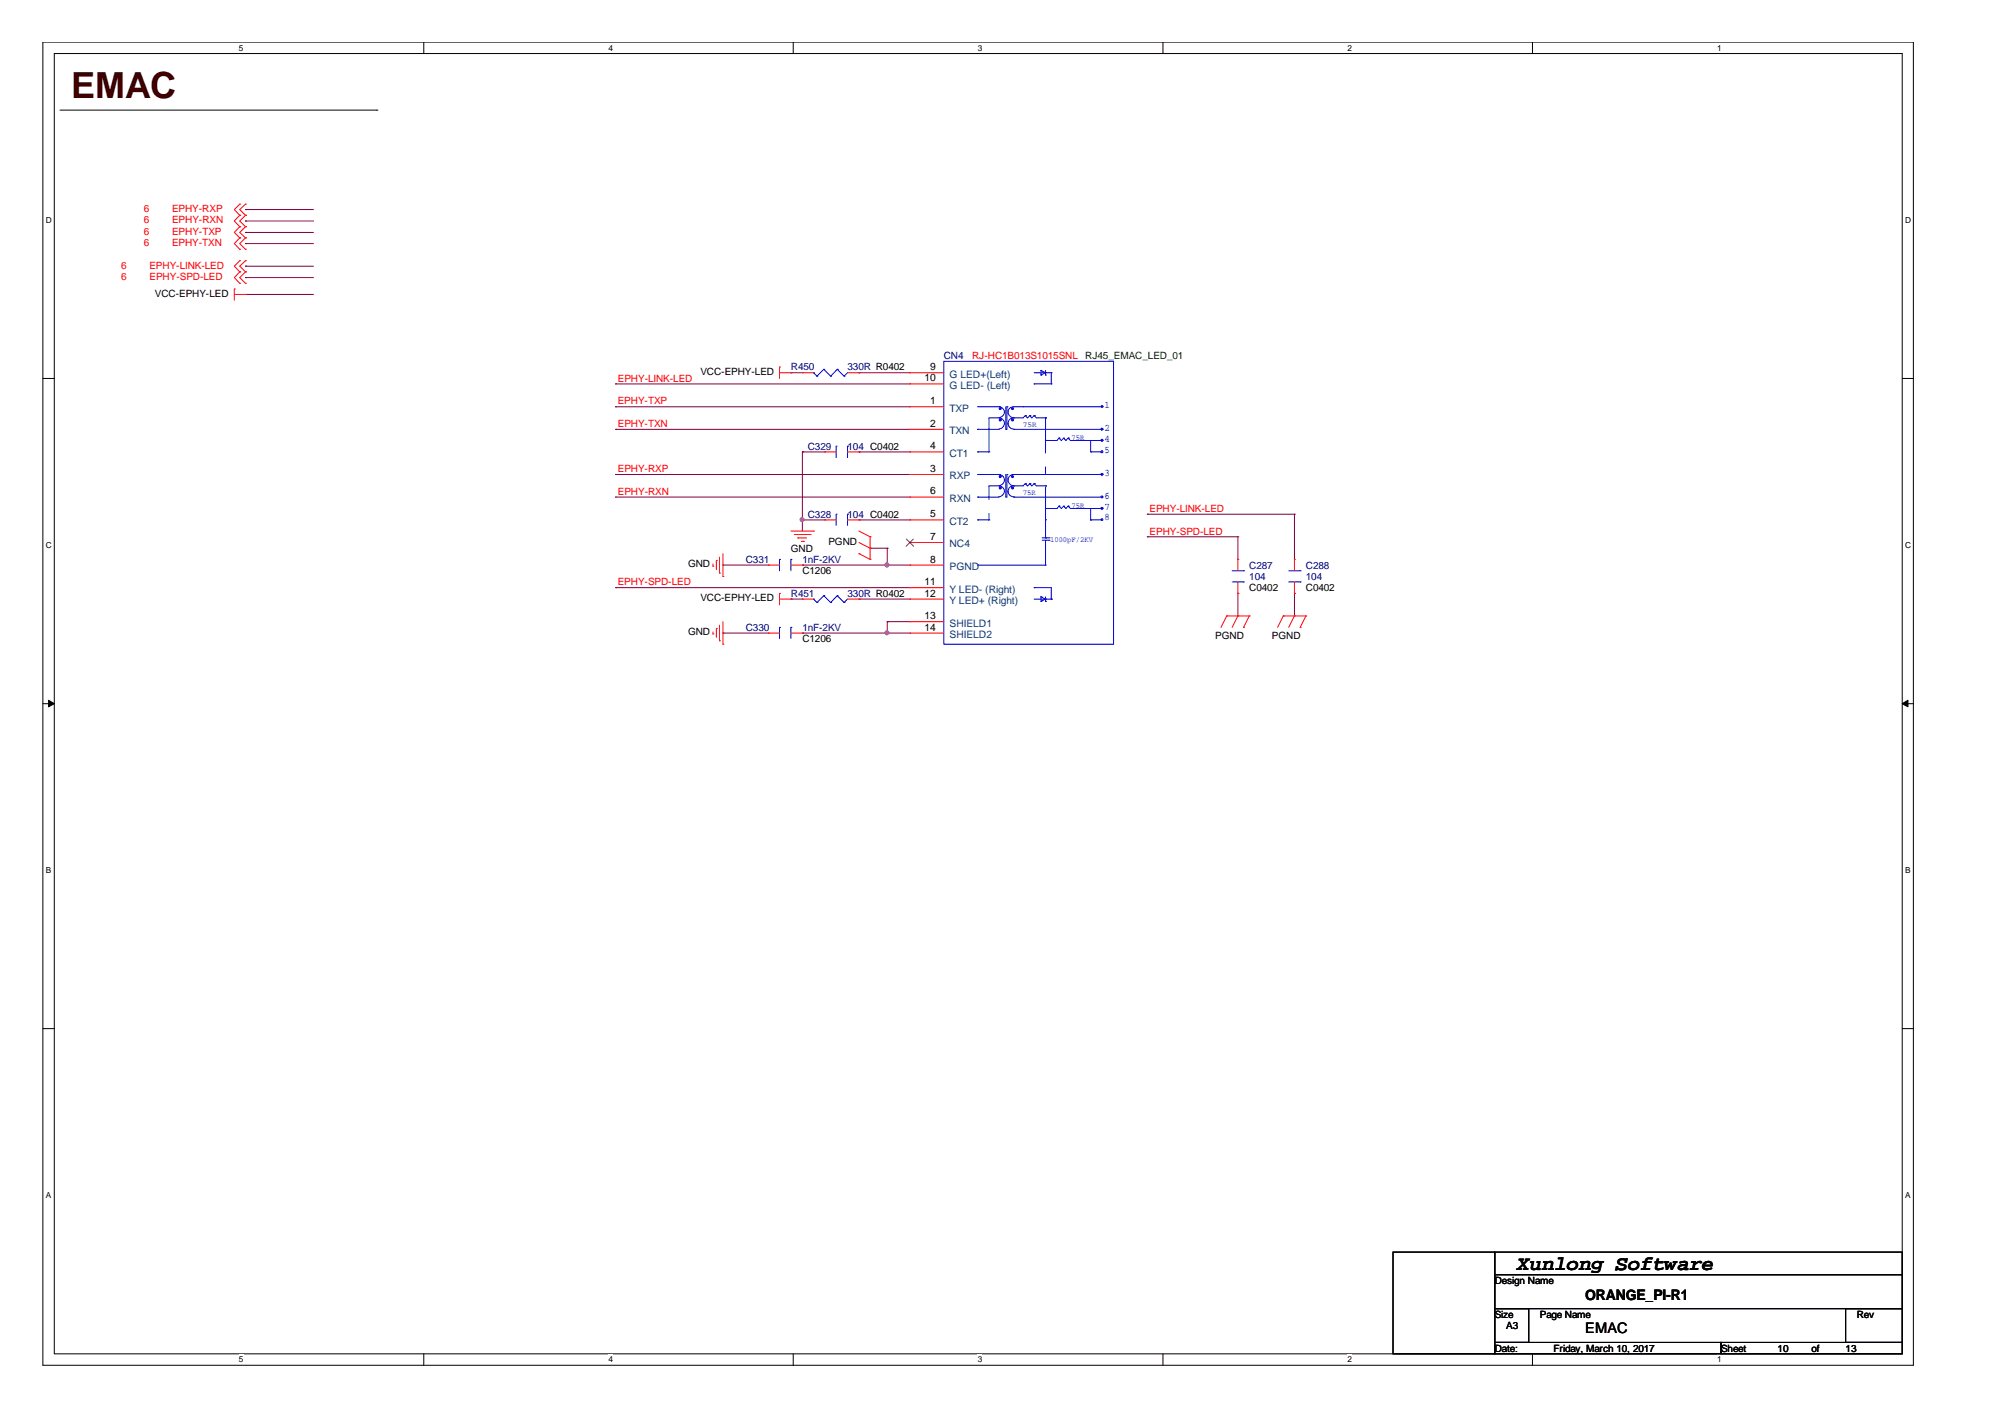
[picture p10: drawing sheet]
<svg xmlns="http://www.w3.org/2000/svg" width="297mm" height="210mm" viewBox="0 0 297 210" stroke-linecap="round" stroke-linejoin="round" font-family="sans-serif">
<path d="M6.3 6.2h277.2v196h-277.2zM8 7.9h273.8v192.6h-273.8z" fill="none" stroke="#000" stroke-width=".15"/>
<g fill="#fff">
<path d="M35.4 6.4h.6v1.4h-.6z"/>
<path d="M35.4 200.7h.6v1.4h-.6z"/>
</g>
<path d="M62.8 6.2v1.7M62.8 200.5v1.7" fill="none" stroke="#000" stroke-width=".15"/>
<g fill="#fff">
<path d="M90.1 6.4h.7v1.4h-.7z"/>
<path d="M90.1 200.7h.7v1.4h-.7z"/>
</g>
<path d="M117.5 6.2v1.7M117.5 200.5v1.7" fill="none" stroke="#000" stroke-width=".15"/>
<g fill="#fff">
<path d="M144.9 6.4h.6v1.4h-.6z"/>
<path d="M144.9 200.7h.6v1.4h-.6z"/>
</g>
<path d="M172.3 6.2v1.7M172.3 200.5v1.7" fill="none" stroke="#000" stroke-width=".15"/>
<g fill="#fff">
<path d="M199.6 6.4h.7v1.4h-.7z"/>
<path d="M199.6 200.7h.7v1.4h-.7z"/>
</g>
<path d="M227 6.2v1.7M227 200.5v1.7" fill="none" stroke="#000" stroke-width=".15"/>
<g fill="#fff">
<path d="M254.4 6.4h.6v1.4h-.6z"/>
<path d="M254.4 200.7h.6v1.4h-.6z"/>
<path d="M6.8 31.9h.8v1.4h-.8z"/>
<path d="M282.2 31.9h.9v1.4h-.9z"/>
<path d="M6.8 80.1h.8v1.4h-.8z"/>
<path d="M282.2 80.1h.9v1.4h-.9z"/>
</g>
<path d="M6.3 56.1h1.7M281.8 56.1h1.7" fill="none" stroke="#000" stroke-width=".15"/>
<g fill="#fff">
<path d="M6.8 128.2h.7v1.4h-.7z"/>
<path d="M282.2 128.2h.8v1.4h-.8z"/>
</g>
<path d="M6.3 104.2h1.7M281.8 104.2h1.7" fill="none" stroke="#000" stroke-width=".15"/>
<g fill="#000" stroke="#000" stroke-width=".15">
<path d="M7.2 103.7l.8 .5-.8 .5z" fill-rule="evenodd"/>
<path d="M281.8 104.2l.9-.5v1z" fill-rule="evenodd"/>
</g>
<g fill="#fff">
<path d="M6.8 176.4h.7v1.4h-.7z"/>
<path d="M282.2 176.4h.8v1.4h-.8z"/>
</g>
<path d="M8.9 16.3h46.9M55.8 16.3h.1M6.3 152.4h1.7M281.8 152.4h1.7M206.4 185.5h15v15h-15zM221.4 185.5h60.4v3.3h-60.4zM221.4 188.8h60.4v5.1h-60.4zM221.4 193.9h5.1v5h-5.1zM221.4 198.9h33.6v1.6h-33.6zM255 198.9h26.8v1.6h-26.8zM273.4 193.9h8.4v5h-8.4z" fill="none" stroke="#000" stroke-width=".15"/>
<g fill="none" stroke="#800040" stroke-width=".15">
<path d="M36.4 31h.1M36.4 39.4h.1M36.4 34.4h.1M36.4 32.7h.1M36.4 36.1h.1M36.4 31h10M36.4 39.4h10M36.4 34.4h10M36.4 32.7h10M36.4 36.1h10M36.4 41.1h.1M36.4 43.6h.1"/>
<path d="M36.4 41.1h10M36.4 43.6h10M91.2 56.9h.1M91.2 56.9h43.6M117.2 55.2h.1M117.2 55.2h1.7M127.3 55.2h.1M127.3 55.2h7.5M91.2 60.3h.1M91.2 63.6h.1M91.2 70.3h.1M91.2 73.6h.1"/>
<path d="M91.2 60.3h43.6M91.2 63.6h43.6M91.2 70.3h43.6M91.2 73.6h43.6M118.9 77h.1M118.9 66.9h.1M118.9 66.9v11.8M118.9 77h3.3M118.9 66.9h3.3M127.3 77h.1M127.3 66.9h.1M127.3 77h7.5"/>
<path d="M127.3 66.9h7.5M170 79.5h.1M170 76.2h.1M170 79.5h13.4M170 76.2h21.8M183.4 79.5h.1M183.4 79.5v3.4M191.8 76.2h.1M191.8 76.2v6.7M91.2 87.1h.1M91.2 87.1h43.6M107.1 93.8h.1"/>
<path d="M107.1 83.7h.1M107.1 93.8h6.7M107.1 83.7h6.7M117.2 88.7h.1M117.2 88.7h1.7M118.9 83.7h.1M118.9 93.8h.1M118.9 93.8h15.9M118.9 83.7h15.9M127.3 88.7h.1M127.3 88.7h7.5M128.9 81.2h.1"/>
<path d="M128.9 81.2h2.5M131.4 93.8h.1M131.4 92.1h.1M131.4 81.2h.1M131.4 83.7h.1M131.4 92.1h3.4M131.4 81.2v2.5M131.4 92.1v1.7M183.4 87.9h.1M183.4 87.9v3.3M191.8 87.9h.1M191.8 87.9v3.3"/>
</g>
<g fill="#f0f" stroke="#f0f" stroke-width=".15">
<circle cx="118.8" cy="77" r=".3"/>
<circle cx="131.4" cy="83.7" r=".31"/>
<circle cx="131.4" cy="93.7" r=".3"/>
</g>
<g fill="none" stroke="#f00" stroke-width=".15">
<path d="M35.5 38.6h.1M35.5 31.9h.1M35.5 30.2h.1M35.5 33.6h.1M35.5 35.2h.1M35.5 36.9h.1M35.5 38.6l-.8 .8 .8 .9M35.5 30.2l-.8 .8 .8 .9M35.5 31.9l-.8 .8 .8 .9M35.5 33.6l-.8 .8 .8 .8M35.5 35.2l-.8 .9 .8 .8M36.4 38.6h.1"/>
<path d="M36.4 31.9h.1M36.4 30.2h.1M36.4 33.6h.1M36.4 35.2h.1M36.4 36.9h.1M36.4 38.6l-.9 .8 .9 .9M36.4 30.2l-.9 .8 .9 .9M36.4 31.9l-.9 .8 .9 .9M36.4 33.6l-.9 .8 .9 .8M36.4 35.2l-.9 .9 .9 .8M34.7 42.8h.1M34.7 43.6h1.7"/>
<path d="M34.7 42.8v1.7M35.5 42h.1M35.5 40.3h.1M35.5 40.3l-.8 .8 .8 .9M36.4 43.6h.1M36.4 42h.1M36.4 40.3h.1M36.4 40.3l-.9 .8 .9 .9M115.5 54.4h.1M115.5 55.2h1.7M115.5 54.4v1.7M117.2 55.2h.1"/>
<path d="M118.9 55.2h.1M118.9 55.2h1.6M125.6 55.2h1.7M127.3 55.2h.1M134.8 55.2h.1M134.8 56.9h.1M134.8 55.2h5M134.8 56.9h5M117.2 78.7h3.3M117.7 79.2h2.3M118.2 79.7h.1M118.2 79.7h1.3"/>
<path d="M120 79.2h.1M120.5 78.7h.1M122.2 77h.1M122.2 66.9h.1M122.2 77h1.7M122.2 66.9h1.7M125.6 77h1.7M125.6 66.9h1.7M127.3 77h.1M127.3 66.9h.1M127.3 78.7l1.6 .8M128.9 79.5h.1"/>
<path d="M128.9 79.5v3.4M134.8 60.3h.1M134.8 63.6h.1M134.8 66.9h.1M134.8 73.6h.1M134.8 70.3h.1M134.8 77h.1M134.8 77h5M134.8 66.9h5M134.8 60.3h5M134.8 63.6h5M134.8 73.6h5"/>
<path d="M134.8 70.3h5M105.6 93.9h.1M105.6 83.9h.1M105.6 83.5v.4M105.6 93.6v.3M106.1 93.1h.1M106.1 83h.1M106.1 83v1.4M106.1 93.1v1.3M106.6 94.9h.1M106.6 84.9h.1M106.6 82.5v2.4"/>
<path d="M106.6 92.6v2.3M107.1 95.4h.1M107.1 85.4h.1M107.1 82v3.4M107.1 92.1v3.3M113.8 83.7h.1M113.8 93.8h.1M113.8 83.7h1.7M113.8 93.8h1.7M115.5 87.9h.1M115.5 87.9v1.7M115.5 88.7h1.7"/>
<path d="M117.2 88.7h.1M117.2 83.7h1.7M117.2 93.8h1.7M118.7 80.2h.3M118.9 83.7h.1M118.9 88.7h.1M118.9 93.8h.1M118.9 88.7h1.6M119 80.2h.1M125.6 88.7h1.7M127.3 82h.1M127.3 88.7h.1"/>
<path d="M127.3 82l1.6 .9M127.3 80.4l1.6 .8M128.9 82.9h.1M128.9 81.2h.1M134.8 80.4h.1M134.8 83.7h.1M134.8 87.1h.1M134.8 88.7h.1M134.8 92.1h.1M134.8 93.8h.1M134.8 88.7h5M134.8 83.7h5"/>
<path d="M134.8 80.4h5M134.8 87.1h5M134.8 92.1h5M134.8 93.8h5M181.7 91.2h.1M181.7 91.2l-.8 1.7M181.7 91.2h3.4M183.4 91.2h.1M183.4 87.9h.1M183.4 82.9h.1M183.4 91.2l-.9 1.7M183.4 82.9v1.7"/>
<path d="M183.4 86.2v1.7M184.2 92.9h.1M185.1 91.2h.1M185.1 91.2l-.9 1.7M190.1 91.2h.1M190.1 91.2h3.4M190.1 91.2l-.8 1.7M191.8 91.2h.1M191.8 87.9h.1M191.8 82.9h.1M191.8 91.2l-.9 1.7M191.8 82.9v1.7"/>
<path d="M191.8 86.2v1.7M192.6 92.9h.1M193.5 91.2h.1M193.5 91.2l-.9 1.7"/>
</g>
<g fill="none" stroke="#00f" stroke-width=".15">
<path d="M120.5 55.2h.1M120.5 55.2l.5 .5M121 55.7h.1M122 54.7h.1M122 54.7l1.1 1M122 54.7l-1 1M123.1 55.7h.1M124 54.7h.1M124 54.7l1.1 1M124 54.7l-.9 1M125.1 55.7h.1M125.6 55.2l-.5 .5"/>
<path d="M139.8 53.5h25.2v41.9h-25.2zM153.2 56.9h.1M153.2 55.2h2.5M153.2 56.9h2.5M154.2 55.6h.1M154.2 54.9h.1M154.2 54.9v.7M154.2 54.9l.7 .3M154.9 55.2h.1M154.9 55.6h.1M154.9 54.9v.7M154.9 55.2l-.7 .4"/>
<path d="M155.7 55.2h.1M155.7 56.9h.1M155.7 55.2v1.7M123.9 76.2h.1M123.9 66.1h.1M123.9 66.1v1.7M123.9 76.2v1.6M125.6 76.2h.1M125.6 66.1h.1M125.6 66.1v1.7M125.6 76.2v1.6M144.8 63.6h.1"/>
<path d="M144.8 66.9h.1M144.8 77h.1M144.8 73.6h.1M144.8 63.6h3.2M144.8 60.3h3.2M144.8 66.9h1.7M144.8 77h1.7M144.8 70.3h3.2M144.8 73.6h3.2M146.5 61.9h1.5M146.5 72h1.5M148 61.9a.83 .83 0 0 1 .8 .8 .83 .83 0 0 1-.8 .9"/>
<path d="M148 60.3a.8 .8 0 0 1 .8 .8 .8 .8 0 0 1-.8 .8M148 72a.8 .8 0 0 1 .8 .8 .8 .8 0 0 1-.8 .8M148 70.3a.83 .83 0 0 1 .8 .8 .83 .83 0 0 1-.8 .8M148 61.9h.1M148 60.3h.1M148 70.3h.1M148 72h.1M149 63.6h.1M149 73.6h.1M149 60.3v3.3M149 70.3v3.3M149.2 60.3h.1"/>
<path d="M149.2 70.3h.1M149.2 60.3v3.3M149.2 70.3v3.3M150.2 60.3a.8 .8 0 0 0-.8 .8 .8 .8 0 0 0 .8 .8M150.2 61.9a.83 .83 0 0 0-.8 .8 .83 .83 0 0 0 .8 .9M150.2 70.3a.83 .83 0 0 0-.8 .8 .83 .83 0 0 0 .8 .8M150.2 72a.8 .8 0 0 0-.8 .8 .8 .8 0 0 0 .8 .8M150.2 61.9h.1M150.2 63.6h.1M150.2 72h.1M150.2 73.6h.1M150.2 63.6h13.1"/>
<path d="M150.2 60.3h13.1M150.2 70.3h13.1M150.2 73.6h13.1M151.6 60.3h.1M151.6 70.3h.1M151.9 61.6h.1M151.9 71.6h.1M151.9 61.6l-.3 .3h-1.4M151.9 61.6l.3 .3 .4-.3M151.9 71.6l.3 .4 .4-.4M151.9 71.6l-.3 .4h-1.4M152.6 61.6h.1"/>
<path d="M152.6 71.6h.1M152.6 61.6l.3 .3 .3-.3M152.6 71.6l.3 .4 .3-.4M153.2 61.6h.1M153.2 71.6h.1M153.2 61.6l.3 .3h1.4M153.2 71.6l.3 .4h1.4M154.4 79.7h1M154.9 79.7h.1M154.9 61.9h.1M154.9 65.2h.1M154.9 72h.1"/>
<path d="M154.9 75.3h.1M154.9 76.8v2.9M155.4 79.7h.1M156.9 64.9h.1M156.9 75h.1M156.9 64.9l-.3 .3h-1.7M156.9 64.9l.3 .3 .4-.3M156.9 75l.3 .3 .4-.3M156.9 75l-.3 .3h-1.7M157.6 64.9h.1M157.6 75h.1M157.6 64.9l.3 .3 .3-.3"/>
<path d="M157.6 75l.3 .3 .3-.3M158.2 64.9h.1M158.2 75h.1M158.2 64.9l.4 .3h4.7M158.2 75l.4 .3h4.7M161.6 66.9h.1M161.6 65.2h.1M161.6 75.3h.1M161.6 77h.1M161.6 66.9h1.7M161.6 65.2v1.7M161.6 75.3v1.7"/>
<path d="M161.6 77h1.7M163.1 60.1l.3 .1-.2 .1zM163.1 63.5h.3v.2h-.3zM163.1 65.1h.3v.2h-.3zM163.1 66.8h.3v.2h-.3zM163.1 75.2h.3v.2h-.3zM163.1 70.1h.3v.3h-.3zM163.1 76.9l.3 .1-.2 .1zM163.1 73.5h.3v.2h-.3zM163.3 63.6h.1M163.3 60.3h.1M163.3 65.2h.1"/>
<path d="M163.3 75.3h.1M163.3 73.6h.1M163.3 70.3h.1M115.5 82.9h.1M115.5 92.9h.1M115.5 82.9v1.7M115.5 92.9v1.7M117.2 82.9h.1M117.2 92.9h.1M117.2 82.9v1.7M117.2 92.9v1.7M120.5 88.7h.1"/>
<path d="M120.5 88.7l.5 .6M121 89.3h.1M122 88.2h.1M122 88.2l1.1 1.1M122 88.2l-1 1.1M123.1 89.3h.1M124 88.2h.1M124 88.2l1.1 1.1M124 88.2l-.9 1.1M125.1 89.3h.1M125.6 88.7l-.5 .6M144.8 83.7h.1"/>
<path d="M144.8 83.7h10.1M153.2 87.1h.1M153.2 87.1h2.5v1.6M153.2 88.7h2.5M154.2 88.4h.1M154.2 89.1h.1M154.2 88.4v.7M154.2 88.4l.7 .3M154.4 80h1M154.9 83.7h.1M154.9 88.7h.1M154.9 89.1h.1"/>
<path d="M154.9 80v3.7M154.9 88.4v.7M154.9 88.7l-.7 .4M155.4 80h.1M155.7 88.7h.1M182.5 86.2h1.7M182.5 84.6h1.7M184.2 86.2h.1M184.2 84.6h.1M190.9 86.2h1.7M190.9 84.6h1.7M192.6 86.2h.1"/>
<path d="M192.6 84.6h.1"/>
</g>
<g fill="#00f" stroke="#00f" stroke-width=".15">
<path d="M148.1 62.1h.2v.2h-.2z" fill-rule="evenodd"/>
<path d="M149.9 62.1h.2v.2h-.2z" fill-rule="evenodd"/>
<path d="M149.9 60.4h.2v.2h-.2z" fill-rule="evenodd"/>
<path d="M148.1 60.4h.2v.2h-.2z" fill-rule="evenodd"/>
<path d="M148.1 72.2h.2v.2h-.2z" fill-rule="evenodd"/>
<path d="M149.9 72.2h.2v.2h-.2z" fill-rule="evenodd"/>
<path d="M148.1 70.5h.2v.2h-.2z" fill-rule="evenodd"/>
<path d="M149.9 70.5h.2v.2h-.2z" fill-rule="evenodd"/>
</g>
<path d="M146.5 61.9v5M146.5 66.9h.1M154.9 65.2v-3.3M154.9 61.9h.1" fill="none" stroke="#00f" stroke-width=".15" stroke-dasharray="6.1 6.1 0 6.1"/>
<path d="M146.5 72v5M146.5 77h.1M154.9 65.1v11.9M154.9 77h.1M154.9 75.3v-3.3M154.9 72h.1" fill="none" stroke="#00f" stroke-width=".15" stroke-dasharray="2 2 1 2 1"/>
<path d="M134.3 79.9l1 1M135.3 79.9l-1.1 1" fill="none" stroke="#804000" stroke-width=".15"/>
<text font-size="5.3" fill="#400000" x="10.5" y="14.5">EMAC</text>
<text font-size="3" x="224.8" y="188.1">Xunlong Software</text>
<g font-size="2.2">
<text x="234.9" y="197.5">EMAC</text>
<text x="234.9" y="192.5">ORANGE_PI-R1</text>
</g>
<g font-size="1.5" fill="#f00">
<text x="21.3" y="31.4">6</text>
<text x="21.3" y="33.1">6</text>
<text x="21.3" y="34.8">6</text>
<text x="25.5" y="31.4">EPHY-RXP</text>
<text x="25.5" y="33.1">EPHY-RXN</text>
<text x="25.5" y="34.8">EPHY-TXP</text>
<text x="17.9" y="41.5">6</text>
<text x="17.9" y="39.8">6</text>
<text x="21.3" y="36.5">6</text>
<text x="22.1" y="41.5">EPHY-SPD-LED</text>
<text x="22.1" y="39.8">EPHY-LINK-LED</text>
<text x="25.5" y="36.5">EPHY-TXN</text>
<text x="144" y="53.2">RJ-HC1B013S1015SNL</text>
<text x="91.5" y="59.9">EPHY-TXP</text>
<text x="91.5" y="56.5">EPHY-LINK-LED</text>
<text x="91.5" y="63.3">EPHY-TXN</text>
<text x="91.5" y="69.9">EPHY-RXP</text>
<text x="91.5" y="73.3">EPHY-RXN</text>
<text x="170.3" y="75.8">EPHY-LINK-LED</text>
<text x="170.3" y="79.2">EPHY-SPD-LED</text>
<text x="91.5" y="86.7">EPHY-SPD-LED</text>
</g>
<g font-size="1.5">
<text x="22.9" y="44">VCC-EPHY-LED</text>
<text x="103.8" y="55.6">VCC-EPHY-LED</text>
<text x="136.9" y="56.5">10</text>
<text x="137.8" y="59.9">1</text>
<text x="137.8" y="54.8">9</text>
<text x="137.8" y="63.2">2</text>
<text x="137.8" y="66.6">4</text>
<text x="137.8" y="69.9">3</text>
<text x="137.8" y="73.3">6</text>
<text x="137.8" y="76.6">5</text>
<text x="117.2" y="81.7">GND</text>
<text x="122.7" y="80.7">PGND</text>
<text x="137.8" y="80">7</text>
<text x="137.8" y="83.3">8</text>
<text x="101.9" y="84">GND</text>
<text x="103.8" y="89.1">VCC-EPHY-LED</text>
<text x="118.9" y="85.1">C1206</text>
<text x="136.9" y="86.7">11</text>
<text x="136.9" y="88.4">12</text>
<text x="185.1" y="87.6">C0402</text>
<text x="193.5" y="87.6">C0402</text>
<text x="101.9" y="94.1">GND</text>
<text x="118.9" y="95.1">C1206</text>
<text x="136.9" y="91.7">13</text>
<text x="136.9" y="93.4">14</text>
<text x="180" y="94.6">PGND</text>
<text x="188.4" y="94.6">PGND</text>
<text x="221.4" y="190.2">Design Name</text>
<text x="221.4" y="195.2">Size</text>
<text x="223.1" y="196.9">A3</text>
<text x="228.1" y="195.2">Page Name</text>
<text x="275.1" y="195.2">Rev</text>
<text x="221.4" y="200.2">Date:</text>
<text x="230.2" y="200.2">Friday, March 10, 2017</text>
<text x="255" y="200.2">Sheet</text>
<text x="263.4" y="200.2">10</text>
<text x="268.4" y="200.2">of</text>
<text x="273.4" y="200.2">13</text>
</g>
<g font-size="1.5" fill="#000080">
<text x="139.8" y="53.2">CN4</text>
<text x="117.2" y="54.9">R450</text>
<text x="125.6" y="54.9">330R R0402</text>
<text x="119.7" y="66.6">C329</text>
<text x="125.6" y="66.6">104 C0402</text>
<text x="119.7" y="76.7">C328</text>
<text x="125.6" y="76.7">104 C0402</text>
<text x="110.5" y="83.4">C331</text>
<text x="118.9" y="83.4">1nF-2KV</text>
<text x="117.2" y="88.4">R451</text>
<text x="125.6" y="88.4">330R R0402</text>
<text x="185.1" y="84.2">C287</text>
<text x="185.1" y="85.9">104</text>
<text x="193.5" y="84.2">C288</text>
<text x="193.5" y="85.9">104</text>
<text x="110.5" y="93.4">C330</text>
<text x="118.9" y="93.4">1nF-2KV</text>
</g>
<text font-size="1.5" fill="#004000" x="160.8" y="53.2">RJ45_EMAC_LED_01</text>
<g font-size="1.5" fill="#004080">
<text x="140.7" y="55.9">G LED+(Left)</text>
<text x="140.7" y="57.6">G LED- (Left)</text>
<text x="140.7" y="61">TXP</text>
<text x="140.7" y="64.3">TXN</text>
<text x="140.7" y="67.7">CT1</text>
<text x="140.7" y="71">RXP</text>
<text x="140.7" y="74.4">RXN</text>
<text x="140.7" y="77.7">CT2</text>
<text x="140.7" y="81.1">NC4</text>
<text x="140.7" y="84.4">PGND</text>
<text x="140.7" y="87.8">Y LED- (Right)</text>
<text x="140.7" y="89.5">Y LED+ (Right)</text>
<text x="140.7" y="92.8">SHIELD1</text>
<text x="140.7" y="94.5">SHIELD2</text>
</g>
<g font-size="1.5" fill="#00f">
<text x="163.6" y="60.5">1</text>
<text x="163.6" y="63.8">2</text>
<text x="163.6" y="65.5">4</text>
<text x="163.6" y="67.2">5</text>
<text x="163.6" y="70.5">3</text>
<text x="163.6" y="77.1">8</text>
<text x="163.6" y="75.5">7</text>
<text x="163.6" y="73.9">6</text>
</g>
<g font-size="1.2">
<text x="35.4" y="7.5">5</text>
<text x="90.1" y="7.5">4</text>
<text x="144.9" y="7.5">3</text>
<text x="199.6" y="7.5">2</text>
<text x="254.4" y="7.5">1</text>
<text x="6.8" y="33.1">D</text>
<text x="282.2" y="33.1">D</text>
<text x="6.8" y="81.2">C</text>
<text x="282.2" y="81.2">C</text>
<text x="6.8" y="129.4">B</text>
<text x="282.2" y="129.4">B</text>
<text x="6.8" y="177.5">A</text>
<text x="282.2" y="177.5">A</text>
<text x="35.4" y="201.8">5</text>
<text x="90.1" y="201.8">4</text>
<text x="144.9" y="201.8">3</text>
<text x="199.6" y="201.8">2</text>
<text x="254.4" y="201.8">1</text>
</g>
<g font-size="1.1" fill="#00f">
<text x="151.6" y="63.2">75R</text>
<text x="158.7" y="65.2">75R</text>
<text x="151.6" y="73.3">75R</text>
<text x="158.7" y="75.3">75R</text>
<text x="155.6" y="80.3">1000pF/2KV</text>
</g>
</svg>
